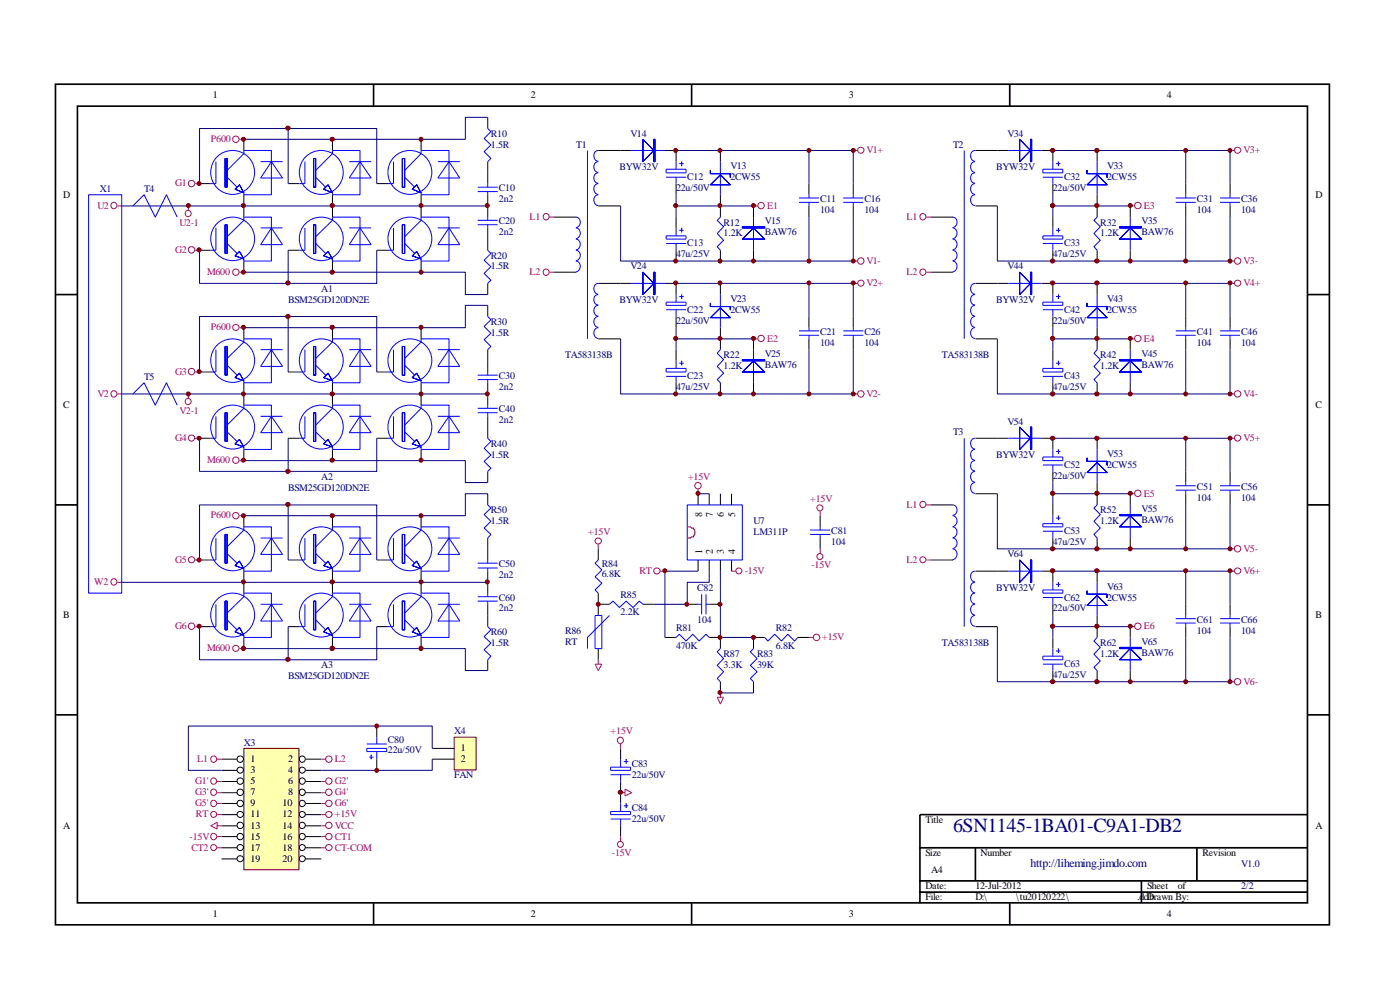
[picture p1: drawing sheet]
<svg xmlns="http://www.w3.org/2000/svg" width="297mm" height="210mm" viewBox="0 0 297 210" stroke-linecap="round" stroke-linejoin="round" font-family="sans-serif">
<g fill="none" stroke="#000" stroke-width=".35">
<path d="M11.8 17.9h270.2v178.3h-270.2zM79.2 17.9v4.6M146.7 17.9v4.6M214.2 17.9v4.6M16.4 22.5h261v169h-261zM11.8 62.5h4.6M277.5 62.5h4.6M11.8 107.1h4.6M277.5 107.1h4.6M11.8 151.6h4.6M277.5 151.6h4.6M195.2 179.8h82.3"/>
<path d="M206.9 179.8v7.1M253.9 179.8v7.1M277.5 172.8h-82.3v18.8M79.2 191.6v4.7M146.7 191.6v4.7M195.2 186.9h82.3M195.2 189.2h82.3M214.2 191.6v4.7M242.1 186.9v4.7"/>
</g>
<g fill="none" stroke="#000" stroke-width=".21">
<path d="M42.3 38.9h2.4M51.7 29.5v2.4M61.1 38.9h2.4M70.5 29.5v2.4M79.9 38.9h2.4M89.3 29.5v2.4M126.9 31.9h7.1M141.1 31.9h2.3v2.4M143.4 38.9v2.4M152.8 31.9v2.4M171.6 38.9v2.4M181 38.9v2.4"/>
<path d="M206.9 31.9h7.1M221 31.9h2.4v2.4M223.4 38.9v2.4M232.7 31.9v2.4M251.5 38.9v2.4M260.9 38.9v2.4M42.3 53.1h2.4M51.7 41.3v4.8M51.7 55.4v2.3M61.1 53.1h2.4M70.5 41.3v4.8M70.5 55.4v2.3"/>
<path d="M79.9 53.1h2.4M89.3 41.3v4.8M89.3 55.4v2.3M117.5 46.1h4.8M117.5 57.7h4.8M126.9 43.7h4.8M143.4 46.1v2.2M143.4 53.1v2.3M152.8 41.3v4.8M152.8 53.1v2.3M159.9 43.7v2.4M159.9 53.1v2.3"/>
<path d="M171.6 43.7v2.4M181 43.7v2.4M197.5 46.1h4.7M197.5 57.7h4.7M206.9 43.7h4.7M223.4 46.1v2.2M223.4 53.1v2.3M232.7 41.3v4.8M232.7 53.1v2.3M239.8 43.7v2.4M239.8 53.1v2.3M251.5 43.7v2.4"/>
<path d="M260.9 43.7v2.4M42.3 78.9h2.4M51.7 69.5v2.4M61.1 78.9h2.4M70.5 69.5v2.4M79.9 78.9h2.4M89.3 69.5v2.4M126.9 71.9h4.8M126.9 60.1h7.1M141.1 60.1h2.3v2.4M143.4 67.1v2.4M143.4 74.2v2.3"/>
<path d="M152.8 60.1v2.4M152.8 69.5v4.7M159.9 71.9v2.3M171.6 67.1v2.4M171.6 71.9v2.3M181 67.1v2.4M181 71.9v2.3M206.9 71.9h4.7M206.9 60.1h7.1M221 60.1h2.4v2.4M223.4 67.1v2.4M223.4 74.2v2.3"/>
<path d="M232.7 60.1v2.4M232.7 69.5v4.7M239.8 71.9v2.3M251.5 67.1v2.4M251.5 71.9v2.3M260.9 67.1v2.4M260.9 71.9v2.3M42.3 93h2.4M51.7 81.2v4.7M51.7 95.3v2.4M61.1 93h2.4M70.5 81.2v4.7"/>
<path d="M70.5 95.3v2.4M79.9 93h2.4M89.3 81.2v4.7M89.3 95.3v2.4M143.4 81.2v2.4M152.8 81.2v2.4M159.9 81.2v2.4M206.9 93h7.1M221 93h2.4v2.3M223.4 81.2v2.4M223.4 100v2.4M232.7 81.2v2.4"/>
<path d="M232.7 93v2.3M239.8 81.2v2.4M251.5 100v2.4M260.9 100v2.4M42.3 118.8h2.4M51.7 109.4v2.4M61.1 118.8h2.4M70.5 109.4v2.4M79.9 118.8h2.4M89.3 109.4v2.4M148.1 104.7v2.4M148.1 118.8v2.4"/>
<path d="M150.5 104.7v2.4M150.5 118.8v2.4M152.8 104.7v2.4M152.8 118.8v2.4M155.2 104.7v2.4M155.2 118.8v2.4M197.5 118.8h4.7M197.5 107.1h4.7M206.9 104.7h4.7M223.4 107.1v2.3M223.4 114.1v2.3M232.7 102.4v4.7"/>
<path d="M232.7 114.1v2.3M239.8 104.7v2.4M239.8 114.1v2.3M251.5 104.7v2.4M260.9 104.7v2.4M42.3 132.9h2.4M51.7 121.2v4.6M51.7 135.2v2.4M61.1 132.9h2.4M70.5 121.2v4.6M70.5 135.2v2.4M79.9 132.9h2.4"/>
<path d="M89.3 121.2v4.6M89.3 135.2v2.4M206.9 132.9h4.7M206.9 121.2h7.1M221 121.2h2.4v2.3M223.4 128.2v2.4M223.4 135.2v2.4M232.7 121.2v2.3M232.7 130.6v4.6M239.8 132.9v2.3M251.5 128.2v2.4M251.5 132.9v2.3"/>
<path d="M260.9 128.2v2.4M260.9 132.9v2.3M223.4 142.2v2.4M232.7 142.2v2.4M239.8 142.2v2.4"/>
</g>
<g fill="none" stroke="#00f" stroke-width=".21">
<path d="M45.8 34.3v4.6h-1.1M48.2 36.2l3.5-3.6v-.7h5.9v9.4h-5.9v-.4M48.2 37.6l2.1 2.1M55.3 34.3h4.6M57.6 34.3l2.3 3.5h-4.6zM64.7 34.3v4.6h-1.2M67 36.2l3.5-3.6v-.7h5.9v9.4h-5.9v-.4M67 37.6l2.1 2.1M74.1 34.3h4.6M76.4 34.3l2.3 3.5h-4.6zM83.5 34.3v4.6h-1.2M85.9 36.2l3.4-3.6v-.7h5.9v9.4h-5.9v-.4"/>
<path d="M85.9 37.6l2.1 2.1M92.9 34.3h4.6M95.2 34.3l2.3 3.5h-4.6zM124.6 31.9v40M126.9 38.9a1.17 1.17 0 0 0-.9 1.2 1.17 1.17 0 0 0 .9 1.1M126.9 36.7a1.12 1.12 0 0 0-.9 1.1 1.12 1.12 0 0 0 .9 1.1M126.9 34.3a1.17 1.17 0 0 0-.9 1.1 1.17 1.17 0 0 0 .9 1.2M126.9 31.9a1.17 1.17 0 0 0-.9 1.2 1.17 1.17 0 0 0 .9 1.1M134 31.9h7.1M141.3 37.6h4.2M141.3 35.9h4.2v.8h-4.2zM143.4 34.3v1.6"/>
<path d="M143.4 37.6v1.3M144.1 34.7h.9M144.6 34.3v.9M152.8 34.3v7M204.6 31.9v40M206.8 38.9a1.17 1.17 0 0 0-.9 1.2 1.17 1.17 0 0 0 .9 1.1M206.8 36.7a1.12 1.12 0 0 0-.9 1.1 1.12 1.12 0 0 0 .9 1.1M206.8 34.3a1.17 1.17 0 0 0-.9 1.1 1.17 1.17 0 0 0 .9 1.2M206.8 31.9a1.17 1.17 0 0 0-.9 1.2 1.17 1.17 0 0 0 .9 1.1M214 31.9h7M221.2 35.9h4.3v.8h-4.3zM221.2 37.6h4.3"/>
<path d="M223.4 34.3v1.6M223.4 37.6v1.3M224 34.7h1M224.5 34.3v.9M232.7 34.3v7M45.8 48.3v4.8h-1.1M48.2 50.2l3.5-3.5v-.6h5.9v9.3h-5.9v-.5M48.2 51.6l2.1 2.2M55.3 48.3h4.6M57.6 48.3l2.3 3.6h-4.6zM64.7 48.3v4.8h-1.2M67 50.2l3.5-3.5v-.6h5.9v9.3h-5.9v-.5"/>
<path d="M67 51.6l2.1 2.2M74.1 48.3h4.6M76.4 48.3l2.3 3.6h-4.6zM83.5 48.3v4.8h-1.2M85.9 50.2l3.4-3.5v-.6h5.9v9.3h-5.9v-.5M85.9 51.6l2.1 2.2M92.9 48.3h4.6M95.2 48.3l2.3 3.6h-4.6zM122.2 46.1a1.11 1.11 0 0 1 .9 1.1 1.11 1.11 0 0 1-.9 1.1M122.2 48.3a1.17 1.17 0 0 1 .9 1.2 1.17 1.17 0 0 1-.9 1.1M122.2 50.7a1.17 1.17 0 0 1 .9 1.2 1.17 1.17 0 0 1-.9 1.1M122.2 53.1a1.11 1.11 0 0 1 .9 1.1 1.11 1.11 0 0 1-.9 1.1"/>
<path d="M122.2 55.4a1.17 1.17 0 0 1 .9 1.1 1.17 1.17 0 0 1-.9 1.2M126.9 41.3a1.17 1.17 0 0 0-.9 1.2 1.17 1.17 0 0 0 .9 1.1M141.3 51.6h4.2M141.3 50h4.2v.7h-4.2zM143.4 48.3v1.7M143.4 51.6v1.5M144.1 48.9h.9M144.6 48.3v1M152.8 46.1l-.7 .6 1.4 1.4-1.4 1.4 1.4 1.5-1.4 1.3 .7 .8M159.9 46.1v7M169.5 42h4.2M169.5 42.9h4.2"/>
<path d="M171.6 41.3v.7M171.6 42.9v.8M178.9 42h4.2M178.9 42.9h4.2M181 41.3v.7M181 42.9v.8M202.1 46.1a1.11 1.11 0 0 1 .9 1.1 1.11 1.11 0 0 1-.9 1.1M202.1 48.3a1.17 1.17 0 0 1 .9 1.2 1.17 1.17 0 0 1-.9 1.1M202.1 50.7a1.17 1.17 0 0 1 .9 1.2 1.17 1.17 0 0 1-.9 1.1M202.1 53.1a1.11 1.11 0 0 1 .9 1.1 1.11 1.11 0 0 1-.9 1.1M202.1 55.4a1.17 1.17 0 0 1 .9 1.1 1.17 1.17 0 0 1-.9 1.2M206.8 41.3a1.17 1.17 0 0 0-.9 1.2 1.17 1.17 0 0 0 .9 1.1"/>
<path d="M221.2 50h4.3v.7h-4.3zM221.2 51.6h4.3M223.4 48.3v1.7M223.4 51.6v1.5M224 48.9h1M224.5 48.3v1M232.7 46.1l-.6 .6 1.3 1.4-1.3 1.4 1.3 1.5-1.3 1.3 .6 .8M239.8 46.1v7M249.4 42h4.3M249.4 42.9h4.3M251.5 41.3v.7M251.5 42.9v.8"/>
<path d="M258.8 42h4.3M258.8 42.9h4.3M260.9 41.3v.7M260.9 42.9v.8M45.8 74.2v4.7h-1.1M48.2 76l3.5-3.4v-.7h5.9v9.3h-5.9v-.4M48.2 77.5l2.1 2.1M55.3 74.2h4.6M57.6 74.2l2.3 3.5h-4.6zM64.7 74.2v4.7h-1.2M67 76l3.5-3.4v-.7h5.9v9.3h-5.9v-.4M67 77.5l2.1 2.1"/>
<path d="M74.1 74.2h4.6M76.4 74.2l2.3 3.5h-4.6zM83.5 74.2v4.7h-1.2M85.9 76l3.4-3.4v-.7h5.9v9.3h-5.9v-.4M85.9 77.5l2.1 2.1M92.9 74.2h4.6M95.2 74.2l2.3 3.5h-4.6zM126.9 69.5a1.17 1.17 0 0 0-.9 1.2 1.17 1.17 0 0 0 .9 1.1M126.9 67.1a1.17 1.17 0 0 0-.9 1.2 1.17 1.17 0 0 0 .9 1.1M126.9 64.8a1.17 1.17 0 0 0-.9 1.1 1.17 1.17 0 0 0 .9 1.2M126.9 62.5a1.12 1.12 0 0 0-.9 1.1 1.12 1.12 0 0 0 .9 1.1M126.9 60.1a1.17 1.17 0 0 0-.9 1.2 1.17 1.17 0 0 0 .9 1.1"/>
<path d="M134 60.1h7.1M141.3 78.1h4.2v.8h-4.2zM141.3 65.7h4.2M141.3 64.1h4.2v.7h-4.2zM141.3 79.8h4.2M143.4 62.5v1.6M143.4 65.7v1.4M143.4 76.5v1.6M143.4 79.8v1.4M144.1 62.9h.9M144.1 77h.9M144.6 62.5v.9"/>
<path d="M144.6 76.5v1M152.8 74.2l-.7 .7 1.4 1.4-1.4 1.4 1.4 1.5-1.4 1.3 .7 .7M152.8 62.5v7M159.9 74.2v7M169.5 70.2h4.2M169.5 71.1h4.2M171.6 69.5v.7M171.6 71.1v.8M178.9 70.2h4.2M178.9 71.1h4.2M181 69.5v.7M181 71.1v.8"/>
<path d="M206.8 69.5a1.17 1.17 0 0 0-.9 1.2 1.17 1.17 0 0 0 .9 1.1M206.8 67.1a1.17 1.17 0 0 0-.9 1.2 1.17 1.17 0 0 0 .9 1.1M206.8 64.8a1.17 1.17 0 0 0-.9 1.1 1.17 1.17 0 0 0 .9 1.2M206.8 62.5a1.12 1.12 0 0 0-.9 1.1 1.12 1.12 0 0 0 .9 1.1M206.8 60.1a1.17 1.17 0 0 0-.9 1.2 1.17 1.17 0 0 0 .9 1.1M214 60.1h7M221.2 78.1h4.3v.8h-4.3zM221.2 64.1h4.3v.7h-4.3zM221.2 65.7h4.3M221.2 79.8h4.3M223.4 62.5v1.6M223.4 65.7v1.4"/>
<path d="M223.4 76.5v1.6M223.4 79.8v1.4M224 62.9h1M224 77h1M224.5 62.5v.9M224.5 76.5v1M232.7 74.2l-.6 .7 1.3 1.4-1.3 1.4 1.3 1.5-1.3 1.3 .6 .7M232.7 62.5v7M239.8 74.2v7M249.4 70.2h4.3M249.4 71.1h4.3M251.5 69.5v.7"/>
<path d="M251.5 71.1v.8M258.8 70.2h4.3M258.8 71.1h4.3M260.9 69.5v.7M260.9 71.1v.8M45.8 88.3v4.7h-1.1M48.2 90.2l3.5-3.6v-.7h5.9v9.4h-5.9v-.5M48.2 91.6l2.1 2M55.3 88.3h4.6M57.6 88.3l2.3 3.5h-4.6zM64.7 88.3v4.7h-1.2M67 90.2l3.5-3.6v-.7h5.9v9.4h-5.9v-.5"/>
<path d="M67 91.6l2.1 2M74.1 88.3h4.6M76.4 88.3l2.3 3.5h-4.6zM83.5 88.3v4.7h-1.2M85.9 90.2l3.4-3.6v-.7h5.9v9.4h-5.9v-.5M85.9 91.6l2.1 2M92.9 88.3h4.6M95.2 88.3l2.3 3.5h-4.6zM204.6 93v39.9M206.8 100a1.17 1.17 0 0 0-.9 1.1 1.17 1.17 0 0 0 .9 1.2M206.8 97.7a1.12 1.12 0 0 0-.9 1.1 1.12 1.12 0 0 0 .9 1.1M206.8 95.3a1.17 1.17 0 0 0-.9 1.2 1.17 1.17 0 0 0 .9 1.1"/>
<path d="M206.8 93a1.17 1.17 0 0 0-.9 1.1 1.17 1.17 0 0 0 .9 1.1M214 93h7M221.2 96.9h4.3v.8h-4.3zM221.2 98.6h4.3M223.4 95.3v1.6M223.4 98.6v1.4M224 95.8h1M224.5 95.3v1M232.7 95.3v7.1M45.8 114.1v4.7h-1.1M48.2 116l3.5-3.6v-.6h5.9v9.4h-5.9v-.6M48.2 117.4l2.1 2.1"/>
<path d="M55.3 114.1h4.6M57.6 114.1l2.3 3.5h-4.6zM64.7 114.1v4.7h-1.2M67 116l3.5-3.6v-.6h5.9v9.4h-5.9v-.6M67 117.4l2.1 2.1M74.1 114.1h4.6M76.4 114.1l2.3 3.5h-4.6zM83.5 114.1v4.7h-1.2M85.9 116l3.4-3.6v-.6h5.9v9.4h-5.9v-.6M85.9 117.4l2.1 2.1M92.9 114.1h4.6M95.2 114.1l2.3 3.5h-4.6z"/>
<path d="M145.8 107.1h11.7v11.7h-11.7zM202.1 107.1a1.11 1.11 0 0 1 .9 1.1 1.11 1.11 0 0 1-.9 1.1M202.1 109.4a1.17 1.17 0 0 1 .9 1.1 1.17 1.17 0 0 1-.9 1.2M202.1 111.8a1.17 1.17 0 0 1 .9 1.1 1.17 1.17 0 0 1-.9 1.1M202.1 114.1a1.11 1.11 0 0 1 .9 1.1 1.11 1.11 0 0 1-.9 1.1M202.1 116.4a1.17 1.17 0 0 1 .9 1.2 1.17 1.17 0 0 1-.9 1.1M206.8 102.4a1.17 1.17 0 0 0-.9 1.1 1.17 1.17 0 0 0 .9 1.1M221.2 111.1h4.3v.7h-4.3zM221.2 112.7h4.3M223.4 109.4v1.7M223.4 112.7v1.4M224 109.9h1"/>
<path d="M224.5 109.4v.9M232.7 107.1l-.6 .7 1.3 1.3-1.3 1.5 1.3 1.4-1.3 1.4 .6 .7M239.8 107.1v7M249.4 103h4.3M249.4 104h4.3M251.5 102.4v.6M251.5 104v.7M258.8 103h4.3M258.8 104h4.3M260.9 102.4v.6M260.9 104v.7M45.8 128.2v4.7h-1.1"/>
<path d="M48.2 130l3.5-3.4v-.8h5.9v9.4h-5.9v-.4M48.2 131.5l2.1 2.1M55.3 128.2h4.6M57.6 128.2l2.3 3.5h-4.6zM64.7 128.2v4.7h-1.2M67 130l3.5-3.4v-.8h5.9v9.4h-5.9v-.4M67 131.5l2.1 2.1M74.1 128.2h4.6M76.4 128.2l2.3 3.5h-4.6zM83.5 128.2v4.7h-1.2M85.9 130l3.4-3.4v-.8h5.9v9.4h-5.9v-.4M85.9 131.5l2.1 2.1"/>
<path d="M92.9 128.2h4.6M95.2 128.2l2.3 3.5h-4.6zM206.8 130.6a1.17 1.17 0 0 0-.9 1.1 1.17 1.17 0 0 0 .9 1.1M206.8 128.2a1.17 1.17 0 0 0-.9 1.1 1.17 1.17 0 0 0 .9 1.2M206.8 125.8a1.17 1.17 0 0 0-.9 1.2 1.17 1.17 0 0 0 .9 1.1M206.8 123.5a1.12 1.12 0 0 0-.9 1.1 1.12 1.12 0 0 0 .9 1.1M206.8 121.2a1.17 1.17 0 0 0-.9 1.1 1.17 1.17 0 0 0 .9 1.1M214 121.2h7M221.2 125.1h4.3v.7h-4.3zM221.2 139.2h4.3v.8h-4.3zM221.2 126.7h4.3M223.4 123.5v1.6"/>
<path d="M223.4 126.7v1.5M223.4 137.6v1.6M224 124h1M224 138.1h1M224.5 123.5v1M224.5 137.6v.9M232.7 135.2l-.6 .8 1.3 1.3-1.3 1.5 1.3 1.4-1.3 1.4 .6 .6M232.7 123.5v7.1M239.8 135.2v7M249.4 131.2h4.3M249.4 132.2h4.3M251.5 130.6v.6"/>
<path d="M251.5 132.2v.7M258.8 131.2h4.3M258.8 132.2h4.3M260.9 130.6v.6M260.9 132.2v.7M221.2 140.9h4.3M223.4 140.9v1.3"/>
<circle cx="49.4" cy="36.6" r="4.7"/>
<circle cx="68.1" cy="36.6" r="4.7"/>
<circle cx="86.9" cy="36.6" r="4.7"/>
<circle cx="49.4" cy="50.7" r="4.6"/>
<circle cx="68.2" cy="50.7" r="4.6"/>
<circle cx="87" cy="50.7" r="4.6"/>
<circle cx="49.4" cy="76.5" r="4.6"/>
<circle cx="68.2" cy="76.5" r="4.6"/>
<circle cx="87" cy="76.5" r="4.6"/>
<circle cx="49.4" cy="90.6" r="4.7"/>
<circle cx="68.1" cy="90.6" r="4.7"/>
<circle cx="86.9" cy="90.6" r="4.7"/>
<circle cx="49.4" cy="116.4" r="4.7"/>
<circle cx="68.1" cy="116.4" r="4.7"/>
<circle cx="86.9" cy="116.4" r="4.7"/>
<circle cx="49.4" cy="130.5" r="4.7"/>
<circle cx="68.1" cy="130.5" r="4.7"/>
<circle cx="86.9" cy="130.5" r="4.7"/>
</g>
<path d="M47.8 33.6v6.1h.4v-6.1zM47.8 33.6v6.1h.4v-6.1z" fill="#00f" stroke="#00f" stroke-width=".21"/>
<g fill="#00f" stroke="#00f" stroke-width=".21">
<path d="M50.8 39.2l-.9 .9 1.8 .8zM50.8 39.2l-.9 .9 1.8 .8z" fill-rule="evenodd"/>
<path d="M66.5 33.6v6.1h.5v-6.1zM66.5 33.6v6.1h.5v-6.1z" fill-rule="evenodd"/>
<path d="M69.6 39.2l-.9 .9 1.8 .8zM69.6 39.2l-.9 .9 1.8 .8z" fill-rule="evenodd"/>
<path d="M85.3 33.6v6.1h.6v-6.1zM85.3 33.6v6.1h.6v-6.1z" fill-rule="evenodd"/>
<path d="M88.4 39.2l-.9 .9 1.8 .8zM88.4 39.2l-.9 .9 1.8 .8z" fill-rule="evenodd"/>
<path d="M47.8 47.7v6.1h.4v-6.1zM47.8 47.7v6.1h.4v-6.1z" fill-rule="evenodd"/>
<path d="M50.8 53.3l-.9 1 1.8 .6zM50.8 53.3l-.9 1 1.8 .6z" fill-rule="evenodd"/>
<path d="M66.5 47.7v6.1h.5v-6.1zM66.5 47.7v6.1h.5v-6.1z" fill-rule="evenodd"/>
<path d="M69.6 53.3l-.9 1 1.8 .6zM69.6 53.3l-.9 1 1.8 .6z" fill-rule="evenodd"/>
<path d="M85.3 47.7v6.1h.6v-6.1zM85.3 47.7v6.1h.6v-6.1z" fill-rule="evenodd"/>
<path d="M88.4 53.3l-.9 1 1.8 .6zM88.4 53.3l-.9 1 1.8 .6z" fill-rule="evenodd"/>
<path d="M47.8 73.5v6.1h.4v-6.1zM47.8 73.5v6.1h.4v-6.1z" fill-rule="evenodd"/>
<path d="M50.8 79.2l-.9 .9 1.8 .7zM50.8 79.2l-.9 .9 1.8 .7z" fill-rule="evenodd"/>
<path d="M66.5 73.5v6.1h.5v-6.1zM66.5 73.5v6.1h.5v-6.1z" fill-rule="evenodd"/>
<path d="M69.6 79.2l-.9 .9 1.8 .7zM69.6 79.2l-.9 .9 1.8 .7z" fill-rule="evenodd"/>
<path d="M85.3 73.5v6.1h.6v-6.1zM85.3 73.5v6.1h.6v-6.1z" fill-rule="evenodd"/>
<path d="M88.4 79.2l-.9 .9 1.8 .7zM88.4 79.2l-.9 .9 1.8 .7z" fill-rule="evenodd"/>
<path d="M47.8 87.5v6.1h.4v-6.1zM47.8 87.5v6.1h.4v-6.1z" fill-rule="evenodd"/>
<path d="M50.8 93.2l-.9 .9 1.8 .7zM50.8 93.2l-.9 .9 1.8 .7z" fill-rule="evenodd"/>
<path d="M66.5 87.5v6.1h.5v-6.1zM66.5 87.5v6.1h.5v-6.1z" fill-rule="evenodd"/>
<path d="M69.6 93.2l-.9 .9 1.8 .7zM69.6 93.2l-.9 .9 1.8 .7z" fill-rule="evenodd"/>
<path d="M85.3 87.5v6.1h.6v-6.1zM85.3 87.5v6.1h.6v-6.1z" fill-rule="evenodd"/>
<path d="M88.4 93.2l-.9 .9 1.8 .7zM88.4 93.2l-.9 .9 1.8 .7z" fill-rule="evenodd"/>
<path d="M47.8 113.4v6.1h.4v-6.1zM47.8 113.4v6.1h.4v-6.1z" fill-rule="evenodd"/>
<path d="M50.8 119l-.9 1 1.8 .6zM50.8 119l-.9 1 1.8 .6z" fill-rule="evenodd"/>
<path d="M66.5 113.4v6.1h.5v-6.1zM66.5 113.4v6.1h.5v-6.1z" fill-rule="evenodd"/>
<path d="M69.6 119l-.9 1 1.8 .6zM69.6 119l-.9 1 1.8 .6z" fill-rule="evenodd"/>
<path d="M85.3 113.4v6.1h.6v-6.1zM85.3 113.4v6.1h.6v-6.1z" fill-rule="evenodd"/>
<path d="M88.4 119l-.9 1 1.8 .6zM88.4 119l-.9 1 1.8 .6z" fill-rule="evenodd"/>
<path d="M47.8 127.5v6.1h.4v-6.1zM47.8 127.5v6.1h.4v-6.1z" fill-rule="evenodd"/>
<path d="M50.8 133.1l-.9 .9 1.8 .8zM50.8 133.1l-.9 .9 1.8 .8z" fill-rule="evenodd"/>
<path d="M66.5 127.5v6.1h.5v-6.1zM66.5 127.5v6.1h.5v-6.1z" fill-rule="evenodd"/>
<path d="M69.6 133.1l-.9 .9 1.8 .8zM69.6 133.1l-.9 .9 1.8 .8z" fill-rule="evenodd"/>
<path d="M85.3 127.5v6.1h.6v-6.1zM85.3 127.5v6.1h.6v-6.1z" fill-rule="evenodd"/>
<path d="M88.4 133.1l-.9 .9 1.8 .8zM88.4 133.1l-.9 .9 1.8 .8z" fill-rule="evenodd"/>
<path d="M218.6 29.5v4.8h.3v-4.8zM218.6 29.5v4.8h.3v-4.8z" fill-rule="evenodd"/>
<path d="M216.3 29.5l2.3 2.4-2.3 2.4zM216.3 29.5l2.3 2.4-2.3 2.4z" fill-rule="evenodd"/>
<path d="M230.6 36.2v.6h4.3v.8v-.8h-4.3zM230.6 36.2v.6h4.3v.8v-.8h-4.3z" fill-rule="evenodd"/>
<path d="M230.6 39.2l2.1-2.1 2.2 2.1zM230.6 39.2l2.1-2.1 2.2 2.1z" fill-rule="evenodd"/>
<path d="M237.5 48.1v.2h4.6v-.2zM237.5 48.1v.2h4.6v-.2z" fill-rule="evenodd"/>
<path d="M239.8 48.3l2.3 2.4h-4.6zM239.8 48.3l2.3 2.4h-4.6z" fill-rule="evenodd"/>
<path d="M218.6 57.7v4.8h.3v-4.8zM218.6 57.7v4.8h.3v-4.8z" fill-rule="evenodd"/>
<path d="M216.3 57.7l2.3 2.4-2.3 2.4zM216.3 57.7l2.3 2.4-2.3 2.4z" fill-rule="evenodd"/>
<path d="M230.6 64.3v.7h4.3v.7v-.7h-4.3zM230.6 64.3v.7h4.3v.7v-.7h-4.3z" fill-rule="evenodd"/>
<path d="M232.7 65.3l2.2 2.1h-4.3zM232.7 65.3l2.2 2.1h-4.3z" fill-rule="evenodd"/>
<path d="M237.5 76.3v.2h4.6v-.2zM237.5 76.3v.2h4.6v-.2z" fill-rule="evenodd"/>
<path d="M239.8 76.5l2.3 2.4h-4.6zM239.8 76.5l2.3 2.4h-4.6z" fill-rule="evenodd"/>
<path d="M218.6 90.6v4.7h.3v-4.7zM218.6 90.6v4.7h.3v-4.7z" fill-rule="evenodd"/>
<path d="M216.3 90.6l2.3 2.4-2.3 2.3zM216.3 90.6l2.3 2.4-2.3 2.3z" fill-rule="evenodd"/>
<path d="M230.6 97.2v.7h4.3v.7v-.7h-4.3zM230.6 97.2v.7h4.3v.7v-.7h-4.3z" fill-rule="evenodd"/>
<path d="M230.6 100.2l2.1-2.1 2.2 2.1zM230.6 100.2l2.1-2.1 2.2 2.1z" fill-rule="evenodd"/>
<path d="M237.5 109.1v.3h4.6v-.3zM237.5 109.1v.3h4.6v-.3z" fill-rule="evenodd"/>
<path d="M239.8 109.4l2.3 2.4h-4.6zM239.8 109.4l2.3 2.4h-4.6z" fill-rule="evenodd"/>
<path d="M218.6 118.8v4.7h.3v-4.7zM218.6 118.8v4.7h.3v-4.7z" fill-rule="evenodd"/>
<path d="M216.3 118.8l2.3 2.4-2.3 2.3zM216.3 118.8l2.3 2.4-2.3 2.3z" fill-rule="evenodd"/>
<path d="M230.6 125.4v.7h4.3v.6v-.6h-4.3zM230.6 125.4v.7h4.3v.6v-.6h-4.3z" fill-rule="evenodd"/>
<path d="M232.7 126.3l2.2 2.1h-4.3zM232.7 126.3l2.2 2.1h-4.3z" fill-rule="evenodd"/>
<path d="M237.5 137.3v.3h4.6v-.3zM237.5 137.3v.3h4.6v-.3z" fill-rule="evenodd"/>
<path d="M239.8 137.6l2.3 2.4h-4.6zM239.8 137.6l2.3 2.4h-4.6z" fill-rule="evenodd"/>
<path d="M138.7 29.5v4.8h.2v-4.8zM138.7 29.5v4.8h.2v-4.8z" fill-rule="evenodd"/>
<path d="M136.4 29.5l2.3 2.4-2.3 2.4zM136.4 29.5l2.3 2.4-2.3 2.4z" fill-rule="evenodd"/>
<path d="M150.7 36.2v.6h4.2v.8v-.8h-4.2zM150.7 36.2v.6h4.2v.8v-.8h-4.2z" fill-rule="evenodd"/>
<path d="M150.7 39.2l2.1-2.1 2.1 2.1zM150.7 39.2l2.1-2.1 2.1 2.1z" fill-rule="evenodd"/>
<path d="M157.5 48.1v.2h4.7v-.2zM157.5 48.1v.2h4.7v-.2z" fill-rule="evenodd"/>
<path d="M157.5 50.7l2.4-2.4 2.3 2.4zM157.5 50.7l2.4-2.4 2.3 2.4z" fill-rule="evenodd"/>
<path d="M138.7 57.7v4.8h.2v-4.8zM138.7 57.7v4.8h.2v-4.8z" fill-rule="evenodd"/>
<path d="M136.4 57.7l2.3 2.4-2.3 2.4zM136.4 57.7l2.3 2.4-2.3 2.4z" fill-rule="evenodd"/>
<path d="M150.7 64.3v.7h4.2v.7v-.7h-4.2zM150.7 64.3v.7h4.2v.7v-.7h-4.2z" fill-rule="evenodd"/>
<path d="M150.7 67.4l2.1-2.1 2.1 2.1zM150.7 67.4l2.1-2.1 2.1 2.1z" fill-rule="evenodd"/>
<path d="M157.5 76.3v.2h4.7v-.2zM157.5 76.3v.2h4.7v-.2z" fill-rule="evenodd"/>
<path d="M157.5 78.9l2.4-2.4 2.3 2.4zM157.5 78.9l2.4-2.4 2.3 2.4z" fill-rule="evenodd"/>
</g>
<g fill="none" stroke="#a1006a" stroke-width=".21">
<path d="M181 31.9h.9M260.9 31.9h1M116.6 46.1h.9M116.6 57.7h.9M159.9 43.7h.9M181 55.4h.9M196.5 46.1h1M196.5 57.7h1M239.8 43.7h.9M260.9 55.4h1M159.9 71.9h.9M181 60.1h.9"/>
<path d="M239.8 71.9h.9M260.9 60.1h1M181 83.6h.9M260.9 83.6h1M260.9 93h1M196.5 107.1h1M196.5 118.8h1M239.8 104.7h.9M260.9 116.4h1M239.8 132.9h.9M260.9 121.2h1M260.9 144.6h1"/>
<circle cx="182.6" cy="31.9" r=".66"/>
<circle cx="262.6" cy="31.9" r=".66"/>
<circle cx="115.8" cy="46" r=".66"/>
<circle cx="115.8" cy="57.7" r=".66"/>
<circle cx="161.5" cy="43.6" r=".68"/>
<circle cx="182.6" cy="55.4" r=".68"/>
<circle cx="195.8" cy="46" r=".66"/>
<circle cx="195.8" cy="57.7" r=".66"/>
<circle cx="241.4" cy="43.6" r=".68"/>
<circle cx="262.5" cy="55.4" r=".68"/>
<circle cx="161.5" cy="71.8" r=".68"/>
<circle cx="182.6" cy="60.1" r=".66"/>
<circle cx="241.4" cy="71.8" r=".68"/>
<circle cx="262.6" cy="60.1" r=".66"/>
<circle cx="182.6" cy="83.6" r=".68"/>
<circle cx="262.5" cy="83.6" r=".68"/>
<circle cx="262.6" cy="92.9" r=".66"/>
<circle cx="195.8" cy="107" r=".66"/>
<circle cx="195.8" cy="118.7" r=".64"/>
<circle cx="241.4" cy="104.6" r=".68"/>
<circle cx="262.5" cy="116.4" r=".68"/>
<circle cx="241.4" cy="132.8" r=".68"/>
<circle cx="262.6" cy="121.1" r=".66"/>
<circle cx="262.5" cy="144.6" r=".68"/>
</g>
<g fill="none" stroke="#000080" stroke-width=".21">
<path d="M143.4 31.9h37.6v7M171.6 31.9v7M223.4 31.9h37.5v7M251.5 31.9v7M131.7 43.7v11.7h49.3v-9.3M143.4 43.7h16.5M143.4 41.3v4.8M171.6 46.1v9.3M211.6 43.7v11.7h49.3v-9.3M223.4 41.3v4.8M223.4 43.7h16.4M251.5 46.1v9.3"/>
<path d="M131.7 71.9v11.7h49.3v-9.4M143.4 60.1h37.6v7M143.4 71.9h16.5M143.4 69.5v4.7M171.6 60.1v7M171.6 74.2v9.4M211.6 71.9v11.7h49.3v-9.4M223.4 60.1h37.5v7M223.4 69.5v4.7M223.4 71.9h16.4M251.5 60.1v7M251.5 74.2v9.4"/>
<path d="M223.4 93h37.5v7M251.5 93v7M211.6 104.7v11.7h49.3v-9.3M223.4 102.4v4.7M223.4 104.7h16.4M251.5 107.1v9.3M211.6 132.9v11.7h49.3v-9.4M223.4 121.2h37.5v7M223.4 130.6v4.6M223.4 132.9h16.4M251.5 121.2v7M251.5 135.2v9.4"/>
</g>
<g fill="#800000" stroke="#800000" stroke-width=".21">
<circle cx="223.3" cy="31.9" r=".45"/>
<circle cx="223.3" cy="55.4" r=".45"/>
<circle cx="232.7" cy="43.6" r=".45"/>
<circle cx="232.7" cy="31.9" r=".45"/>
<circle cx="232.7" cy="55.4" r=".45"/>
<circle cx="239.8" cy="55.4" r=".42"/>
<circle cx="223.3" cy="43.6" r=".45"/>
<circle cx="251.5" cy="31.9" r=".42"/>
<circle cx="251.5" cy="55.4" r=".42"/>
<circle cx="223.3" cy="60" r=".45"/>
<circle cx="223.3" cy="83.6" r=".45"/>
<circle cx="232.7" cy="71.8" r=".45"/>
<circle cx="232.7" cy="60" r=".45"/>
<circle cx="232.7" cy="83.6" r=".45"/>
<circle cx="239.8" cy="83.6" r=".42"/>
<circle cx="223.3" cy="71.8" r=".45"/>
<circle cx="251.5" cy="60" r=".42"/>
<circle cx="251.5" cy="83.6" r=".42"/>
<circle cx="223.3" cy="93" r=".45"/>
<circle cx="223.3" cy="116.4" r=".45"/>
<circle cx="232.7" cy="104.6" r=".45"/>
<circle cx="232.7" cy="93" r=".45"/>
<circle cx="232.7" cy="116.4" r=".45"/>
<circle cx="239.8" cy="116.4" r=".42"/>
<circle cx="223.3" cy="104.6" r=".45"/>
<circle cx="251.5" cy="93" r=".42"/>
<circle cx="251.5" cy="116.4" r=".42"/>
<circle cx="223.3" cy="121.1" r=".45"/>
<circle cx="223.3" cy="144.6" r=".45"/>
<circle cx="232.7" cy="132.8" r=".45"/>
<circle cx="232.7" cy="121.1" r=".45"/>
<circle cx="232.7" cy="144.6" r=".45"/>
<circle cx="239.8" cy="144.6" r=".42"/>
<circle cx="223.3" cy="132.8" r=".45"/>
<circle cx="251.5" cy="121.1" r=".42"/>
<circle cx="251.5" cy="144.6" r=".42"/>
<circle cx="260.9" cy="31.9" r=".42"/>
<circle cx="260.9" cy="55.4" r=".42"/>
<circle cx="239.8" cy="43.6" r=".42"/>
<circle cx="260.9" cy="60" r=".42"/>
<circle cx="260.9" cy="83.6" r=".42"/>
<circle cx="260.9" cy="93" r=".42"/>
<circle cx="239.8" cy="71.8" r=".42"/>
<circle cx="239.8" cy="104.6" r=".42"/>
<circle cx="260.9" cy="116.4" r=".42"/>
<circle cx="260.9" cy="121.1" r=".42"/>
<circle cx="260.9" cy="144.6" r=".42"/>
<circle cx="239.8" cy="132.8" r=".42"/>
</g>
<path d="M145.8 111.8h.7l.2 .2h.5v.3l.2 .1v1l-.2 .2v.3h-.5l-.2 .2h-.7" fill="none" stroke="#f00" stroke-width=".21"/>
<path d="M51.8 158.8h11.5v25.6h-11.5z" fill="#ffffb0"/>
<path d="M51.7 158.7h11.7v25.8h-11.7z" fill="none" stroke="#800000" stroke-width=".21"/>
<g fill="none" stroke="#000" stroke-width=".21">
<path d="M126.9 116.4v2.4M174 109.4v2.4M174 114.1v2.3M126.9 128.2h2.4M126.9 125.8v4.8M126.9 137.6v2.4M136.4 128.2h2.3M141.1 135.2h2.3M145.8 128.2h2.3M150.5 135.2h2.3v2.4M150.5 128.2h2.3M162.2 135.2h-2.3v2.4"/>
<path d="M169.2 135.2h2.4M152.8 144.6v2.4M159.9 144.6v2.4M47 161h3.3M47 163.4h3.3M47 165.8h3.3M47 168.1h3.3M47 170.4h3.3M47 172.8h3.3M47 175.2h3.3M47 177.5h3.3M47 179.8h3.3"/>
<path d="M64.9 161h3.3M64.9 163.4h3.3M64.9 165.8h3.3M64.9 168.1h3.3M64.9 170.4h3.3M64.9 172.8h3.3M64.9 175.2h3.3M64.9 177.5h3.3M64.9 179.8h3.3M47 182.2h3.3M64.9 182.2h3.3"/>
<circle cx="51" cy="161" r=".68"/>
<circle cx="51" cy="175.1" r=".68"/>
<circle cx="51" cy="165.7" r=".68"/>
<circle cx="51" cy="177.5" r=".68"/>
<circle cx="51" cy="168.1" r=".68"/>
<circle cx="51" cy="170.4" r=".68"/>
<circle cx="51" cy="163.4" r=".66"/>
<circle cx="51" cy="172.8" r=".66"/>
<circle cx="51" cy="179.8" r=".66"/>
<circle cx="64.1" cy="161" r=".66"/>
<circle cx="64.1" cy="165.7" r=".66"/>
<circle cx="64.1" cy="175.1" r=".66"/>
<circle cx="64.1" cy="177.4" r=".66"/>
<circle cx="64.1" cy="168" r=".66"/>
<circle cx="64.1" cy="170.4" r=".66"/>
<circle cx="64.1" cy="163.3" r=".64"/>
<circle cx="64.1" cy="172.7" r=".64"/>
<circle cx="64.1" cy="179.8" r=".64"/>
<circle cx="51" cy="182.2" r=".66"/>
<circle cx="64.1" cy="182.1" r=".64"/>
</g>
<g fill="none" stroke="#a1006a" stroke-width=".21">
<path d="M126.9 115.5v.9M148.1 103.8v.9M174 108.5v.9M174 116.4v1M126.9 140v.9M140.1 121.2h1M155.2 121.2h.9M171.6 135.2h1M126.2 140.9h1.5l-.8 1.3zM152.1 147.9h1.4l-.7 1.5zM152.8 147v.9M44.7 175.2l1.4-.8v1.5z"/>
<path d="M46.1 161h.9M46.1 165.8h.9M46.1 168.1h.9M46.1 170.4h.9M46.1 175.2h.9M46.1 172.8h.9M46.1 177.5h.9M68.2 161h.9M68.2 165.8h.9M68.2 168.1h.9M68.2 170.4h.9M68.2 175.2h.9"/>
<path d="M68.2 172.8h.9"/>
<circle cx="126.9" cy="114.8" r=".66"/>
<circle cx="148.1" cy="103" r=".68"/>
<circle cx="173.9" cy="118.1" r=".64"/>
<circle cx="173.9" cy="107.7" r=".64"/>
<circle cx="139.4" cy="121.1" r=".66"/>
<circle cx="156.8" cy="121.1" r=".64"/>
<circle cx="173.2" cy="135.2" r=".68"/>
<circle cx="45.3" cy="161" r=".66"/>
<circle cx="45.3" cy="165.7" r=".66"/>
<circle cx="45.3" cy="177.4" r=".66"/>
<circle cx="45.3" cy="168" r=".66"/>
<circle cx="45.3" cy="170.4" r=".66"/>
<circle cx="45.3" cy="172.7" r=".64"/>
<circle cx="69.8" cy="161" r=".68"/>
<circle cx="69.8" cy="165.7" r=".68"/>
<circle cx="69.8" cy="175.1" r=".68"/>
<circle cx="69.8" cy="168.1" r=".68"/>
<circle cx="69.8" cy="170.4" r=".68"/>
<circle cx="69.8" cy="172.8" r=".66"/>
</g>
<g fill="none" stroke="#00f" stroke-width=".21">
<path d="M126.9 118.8l-.7 .7 1.5 1.4-1.5 1.4 1.5 1.4-1.5 1.4 .7 .7M171.9 112.4h4.2M171.9 113.4h4.2M174 111.8v.6M174 113.4v.7M126.2 130.6h1.5v7h-1.5zM129.3 128.2l.7-.7 1.4 1.4 1.4-1.4 1.5 1.4 1.3-1.4 .8 .7M129.3 130.6l-4.7 4.6v2.4M143.4 135.2l.7-.7 1.4 1.5 1.5-1.5 1.3 1.5 1.5-1.5 .7 .7M148.1 128.2h.7M148.8 126.1v4.2M149.8 128.2h.7"/>
<path d="M149.8 126.1v4.2M152.8 137.6l-.7 .7 1.4 1.4-1.4 1.4 1.4 1.4-1.4 1.4 .7 .7M159.9 137.6l-.7 .7 1.4 1.4-1.4 1.4 1.4 1.4-1.4 1.4 .7 .7M162.2 135.2l.7 .8 1.4-1.5 1.5 1.5 1.3-1.5 1.5 1.5 .6-.8"/>
</g>
<path d="M148.1 104.7h2.4M148.1 121.2h-7v14M150.5 121.2v2.3h-4.7v4.7h-7.1M152.8 121.2v14h7.1M152.8 147h7.1" fill="none" stroke="#000080" stroke-width=".21"/>
<path d="M96.4 156.5h4.5v6.7h-4.5z" fill="#ffffb0"/>
<path d="M96.4 156.4h4.6v6.9h-4.6z" fill="none" stroke="#800000" stroke-width=".21"/>
<g fill="none" stroke="#000" stroke-width=".21">
<path d="M103.5 24.9v2.4M103.5 34.3v4.6M103.5 41.3v4.8M103.5 48.3v4.8M103.5 60.1v2.4M103.5 64.8v2.3M103.5 74.2v4.7M103.5 81.2v4.7M103.5 88.3v4.7M103.5 100v2.4M103.5 104.7v2.4M103.5 114.1v4.7"/>
<path d="M103.5 121.2v4.6M103.5 128.2v4.7M103.5 140v2.2M79.9 154v2.4M91.7 158.7h4.7M131.7 158.7v2.3M79.9 161v2.4M91.7 161h4.7M131.7 165.8v4.6M131.7 175.2v2.3"/>
</g>
<g fill="none" stroke="#00f" stroke-width=".21">
<path d="M101.3 39.7h4.3M103.5 27.3l.6 .6-1.4 1.5 1.4 1.3-1.4 1.5 1.4 1.4-.6 .7M103.5 38.9v.8M18.8 41.3h7v84.5h-7zM28.2 43.7l2.4-2.4 2.3 4.8 2.4-4.8 2.3 4.8M101.3 40.6h4.3M101.3 46.7h4.3M101.3 47.7h4.3M103.5 53.1l.6 .7-1.4 1.4 1.4 1.4-1.4 1.4 1.4 1.4-.6 .7M103.5 40.6v.7M103.5 46.1v.6M103.5 47.7v.6"/>
<path d="M101.3 79.6h4.3M103.5 67.1l.6 .7-1.4 1.5 1.4 1.4-1.4 1.4 1.4 1.4-.6 .7M103.5 78.9v.7M28.2 83.6l2.4-2.4 2.3 4.7 2.4-4.7 2.3 4.7M101.3 80.5h4.3M101.3 86.6h4.3M101.3 87.5h4.3M103.5 93l.6 .6-1.4 1.5 1.4 1.4-1.4 1.4 1.4 1.4-.6 .7M103.5 80.5v.7M103.5 85.9v.7M103.5 87.5v.8M101.3 119.5h4.3"/>
<path d="M103.5 107.1l.6 .7-1.4 1.3 1.4 1.5-1.4 1.4 1.4 1.4-.6 .7M103.5 118.8v.7M101.3 120.5h4.3M101.3 126.6h4.3M101.3 127.5h4.3M103.5 132.9l.6 .7-1.4 1.4 1.4 1.4-1.4 1.4 1.4 1.4-.6 .8M103.5 120.5v.7M103.5 125.8v.8M103.5 127.5v.7M77.8 158.7h4.2v.7h-4.2zM77.8 157.8h4.2M79.9 156.4v1.4"/>
<path d="M79.9 159.4v1.6M78.3 160.6h.9M78.7 160.1v.9M129.5 162.7h4.3v.7h-4.3zM129.5 172.1h4.3v.7h-4.3zM129.5 164.3h4.3M129.5 173.7h4.3M131.7 161v1.7M131.7 164.3v1.5M131.7 170.4v1.7M131.7 173.7v1.5M132.3 161.5h1"/>
<path d="M132.3 170.9h1M132.8 161v1M132.8 170.4v1"/>
</g>
<g fill="none" stroke="#000080" stroke-width=".21">
<path d="M42.3 38.9v-11.6h37.6v11.6M61.1 27.3v11.6M103.5 24.9h-4.8v4.6h-47M25.8 43.7h77.7M42.3 53.1v7h37.6v-7M51.7 57.7h47v4.8h4.8M61.1 53.1v7M42.3 78.9v-11.8h37.6v11.8M61.1 67.1v11.8M103.5 64.8h-4.8v4.7h-47M25.8 83.6h77.7M42.3 93v7h18.8v-7"/>
<path d="M51.7 97.7h47v4.7h4.8M79.9 93v7h-18.8M42.3 118.8v-11.7h18.8v11.7M61.1 107.1h18.8v11.7M103.5 104.7h-4.8v4.7h-47M25.8 123.5h77.7M42.3 132.9v7.1h37.6v-7.1M51.7 137.6h47v4.6h4.8M61.1 132.9v7.1M91.7 158.7v-4.7h-51.7v9.4h7M91.7 161v2.4h-23.5"/>
</g>
<circle cx="79.9" cy="163.4" r=".42" fill="#800000" stroke="#800000" stroke-width=".21"/>
<g fill="#800000" stroke="#800000" stroke-width=".21">
<circle cx="79.9" cy="154" r=".42"/>
<circle cx="70.5" cy="97.6" r=".45"/>
<circle cx="70.5" cy="69.4" r=".45"/>
<circle cx="51.6" cy="83.6" r=".42"/>
<circle cx="70.5" cy="83.6" r=".45"/>
<circle cx="42.2" cy="93" r=".42"/>
<circle cx="61.1" cy="100" r=".45"/>
<circle cx="42.2" cy="78.8" r=".42"/>
<circle cx="61.1" cy="67.1" r=".45"/>
<circle cx="42.2" cy="38.9" r=".42"/>
<circle cx="51.6" cy="43.6" r=".42"/>
<circle cx="70.5" cy="29.5" r=".45"/>
<circle cx="70.5" cy="43.6" r=".45"/>
<circle cx="42.2" cy="53" r=".42"/>
<circle cx="70.5" cy="57.7" r=".45"/>
<circle cx="61.1" cy="27.2" r=".45"/>
<circle cx="61.1" cy="60" r=".45"/>
<circle cx="42.2" cy="118.8" r=".42"/>
<circle cx="51.6" cy="123.4" r=".42"/>
<circle cx="70.5" cy="109.4" r=".45"/>
<circle cx="70.5" cy="123.4" r=".45"/>
<circle cx="42.2" cy="132.8" r=".42"/>
<circle cx="70.5" cy="137.5" r=".48"/>
<circle cx="61.1" cy="107" r=".45"/>
<circle cx="61.1" cy="139.9" r=".45"/>
<circle cx="143.3" cy="31.9" r=".42"/>
<circle cx="143.3" cy="55.4" r=".42"/>
<circle cx="152.7" cy="43.6" r=".42"/>
<circle cx="152.7" cy="31.9" r=".42"/>
<circle cx="152.7" cy="55.4" r=".42"/>
<circle cx="159.9" cy="55.4" r=".42"/>
<circle cx="159.9" cy="43.6" r=".42"/>
<circle cx="181" cy="31.9" r=".42"/>
<circle cx="181" cy="55.4" r=".42"/>
<circle cx="143.3" cy="43.6" r=".42"/>
<circle cx="171.6" cy="31.9" r=".42"/>
<circle cx="171.6" cy="55.4" r=".42"/>
<circle cx="143.3" cy="60" r=".42"/>
<circle cx="143.3" cy="83.6" r=".42"/>
<circle cx="152.7" cy="71.8" r=".42"/>
<circle cx="152.7" cy="60" r=".42"/>
<circle cx="152.7" cy="83.6" r=".42"/>
<circle cx="159.9" cy="83.6" r=".42"/>
<circle cx="159.9" cy="71.8" r=".42"/>
<circle cx="181" cy="60" r=".42"/>
<circle cx="181" cy="83.6" r=".42"/>
<circle cx="143.3" cy="71.8" r=".42"/>
<circle cx="171.6" cy="60" r=".42"/>
<circle cx="171.6" cy="83.6" r=".42"/>
<circle cx="51.6" cy="29.5" r=".42"/>
<circle cx="51.6" cy="57.7" r=".42"/>
<circle cx="51.6" cy="69.4" r=".42"/>
<circle cx="89.3" cy="29.5" r=".42"/>
<circle cx="89.3" cy="57.7" r=".42"/>
<circle cx="89.3" cy="43.6" r=".42"/>
<circle cx="103.4" cy="43.6" r=".42"/>
<circle cx="51.6" cy="97.6" r=".42"/>
<circle cx="51.6" cy="109.4" r=".42"/>
<circle cx="51.6" cy="137.5" r=".45"/>
<circle cx="103.4" cy="83.6" r=".42"/>
<circle cx="89.3" cy="69.4" r=".42"/>
<circle cx="89.3" cy="97.6" r=".42"/>
<circle cx="89.3" cy="83.6" r=".42"/>
<circle cx="103.4" cy="123.4" r=".42"/>
<circle cx="89.3" cy="109.4" r=".42"/>
<circle cx="89.3" cy="137.5" r=".45"/>
<circle cx="89.3" cy="123.4" r=".42"/>
<circle cx="40" cy="43.6" r=".42"/>
<circle cx="40" cy="83.6" r=".42"/>
<circle cx="148.1" cy="104.6" r=".42"/>
<circle cx="152.7" cy="135.2" r=".42"/>
<circle cx="126.9" cy="128.2" r=".42"/>
<circle cx="145.7" cy="128.2" r=".42"/>
<circle cx="152.7" cy="128.2" r=".42"/>
<circle cx="141.1" cy="121.1" r=".42"/>
<circle cx="159.9" cy="135.2" r=".42"/>
<circle cx="152.7" cy="146.9" r=".42"/>
<circle cx="131.6" cy="168.1" r=".45"/>
</g>
<g fill="none" stroke="#a1006a" stroke-width=".21">
<path d="M41.4 38.9h.9M50.8 29.5h.9M24.9 43.7h.9M40 43.7v.9M41.4 53.1h.9M50.8 57.7h.9M41.4 78.9h.9M50.8 69.5h.9M24.9 83.6h.9M40 83.6v.9M41.4 93h.9M50.8 97.7h.9"/>
<path d="M41.4 118.8h.9M50.8 109.4h.9M24.9 123.5h.9M41.4 132.9h.9M50.8 137.6h.9M131.7 157.8v.9M46.1 179.8h.9M68.2 177.5h.9M68.2 179.8h.9M131.7 177.5v1M131.7 168.1h.9M132.6 167.4l1.4 .7-1.4 .7z"/>
<circle cx="40.6" cy="38.9" r=".68"/>
<circle cx="50" cy="29.5" r=".68"/>
<circle cx="24.1" cy="43.6" r=".66"/>
<circle cx="39.9" cy="45.3" r=".66"/>
<circle cx="40.6" cy="53" r=".68"/>
<circle cx="50" cy="57.7" r=".68"/>
<circle cx="40.6" cy="78.8" r=".68"/>
<circle cx="50.1" cy="69.5" r=".66"/>
<circle cx="24.1" cy="83.5" r=".66"/>
<circle cx="39.9" cy="85.2" r=".66"/>
<circle cx="40.7" cy="92.9" r=".66"/>
<circle cx="50" cy="97.6" r=".68"/>
<circle cx="40.7" cy="118.7" r=".66"/>
<circle cx="50" cy="109.4" r=".68"/>
<circle cx="24.1" cy="123.4" r=".66"/>
<circle cx="40.6" cy="132.8" r=".68"/>
<circle cx="50.1" cy="137.5" r=".66"/>
<circle cx="131.6" cy="157" r=".66"/>
<circle cx="45.3" cy="179.8" r=".64"/>
<circle cx="69.8" cy="177.5" r=".68"/>
<circle cx="69.8" cy="179.8" r=".66"/>
<circle cx="131.6" cy="179.1" r=".64"/>
</g>
<text font-size="4.2" fill="#000080" x="202.2" y="176.4">6SN1145-1BA01-C9A1-DB2</text>
<text font-size="2.5" fill="#000080" x="218.6" y="183.9">http://liheming.jimdo.com</text>
<g font-size="2.1">
<text x="45.1" y="20.8">1</text>
<text x="112.6" y="20.8">2</text>
<text x="180.1" y="20.8">3</text>
<text x="247.6" y="20.8">4</text>
<text x="13.4" y="41.9">D</text>
<text x="279.1" y="41.9">D</text>
<text x="13.4" y="86.5">C</text>
<text x="279.1" y="86.5">C</text>
<text x="148.9" y="109.6" transform="rotate(-90 148.9 109.6)">8</text>
<text x="151.2" y="109.6" transform="rotate(-90 151.2 109.6)">7</text>
<text x="153.6" y="109.6" transform="rotate(-90 153.6 109.6)">6</text>
<text x="156" y="109.6" transform="rotate(-90 156 109.6)">5</text>
<text x="148.9" y="117.4" transform="rotate(-90 148.9 117.4)">1</text>
<text x="151.2" y="117.4" transform="rotate(-90 151.2 117.4)">2</text>
<text x="153.6" y="117.4" transform="rotate(-90 153.6 117.4)">3</text>
<text x="156" y="117.4" transform="rotate(-90 156 117.4)">4</text>
<text x="13.4" y="131.1">B</text>
<text x="279.1" y="131.1">B</text>
<text x="53.2" y="161.6">1</text>
<text x="61.1" y="161.6">2</text>
<text x="97.8" y="159.3">1</text>
<text x="97.8" y="161.6">2</text>
<text x="53.2" y="164">3</text>
<text x="53.2" y="166.4">5</text>
<text x="61.1" y="164">4</text>
<text x="61.1" y="166.4">6</text>
<text x="53.2" y="168.7">7</text>
<text x="53.2" y="171">9</text>
<text x="53.2" y="173.4">11</text>
<text x="59.9" y="171">10</text>
<text x="59.9" y="173.4">12</text>
<text x="61.1" y="168.7">8</text>
<text x="13.4" y="175.8">A</text>
<text x="53.2" y="175.8">13</text>
<text x="53.2" y="178.1">15</text>
<text x="59.9" y="175.8">14</text>
<text x="59.9" y="178.1">16</text>
<text x="196.3" y="174.6">Title</text>
<text x="279.1" y="175.8">A</text>
<text x="53.2" y="180.4">17</text>
<text x="53.2" y="182.8">19</text>
<text x="59.9" y="180.4">18</text>
<text x="59.9" y="182.8">20</text>
<text x="196.3" y="181.6">Size</text>
<text x="197.5" y="185.2">A4</text>
<text x="208" y="181.6">Number</text>
<text x="255.1" y="181.6">Revision</text>
<text x="196.3" y="188.6">Date:</text>
<text x="196.3" y="191">File:</text>
<text x="206.9" y="188.6">12-Jul-2012</text>
<text x="206.9" y="191">D:\</text>
<text x="215.6" y="191">\tu20120222\</text>
<text x="241.2" y="191">.ddDrawn By:</text>
<text x="243.3" y="188.6">Sheet</text>
<text x="243.8" y="191">b</text>
<text x="249.9" y="188.6">of</text>
<text x="45.1" y="194.6">1</text>
<text x="112.6" y="194.6">2</text>
<text x="180.1" y="194.6">3</text>
<text x="247.6" y="194.6">4</text>
</g>
<g font-size="2.1" fill="#000080">
<text x="104.1" y="29">R10</text>
<text x="133.8" y="29">V14</text>
<text x="213.7" y="29">V34</text>
<text x="104.1" y="31.3">1.5R</text>
<text x="122.3" y="31.3">T1</text>
<text x="154.9" y="35.8">V13</text>
<text x="202.2" y="31.3">T2</text>
<text x="234.9" y="35.8">V33</text>
<text x="21.2" y="40.7">X1</text>
<text x="30.6" y="40.7">T4</text>
<text x="105.8" y="40.6">C10</text>
<text x="131.4" y="36.1">BYW32V</text>
<text x="143.4" y="40.6">22u/50V</text>
<text x="145.8" y="38.2">C12</text>
<text x="154.9" y="38.2">2CW55</text>
<text x="211.3" y="36.1">BYW32V</text>
<text x="223.4" y="40.6">22u/50V</text>
<text x="225.7" y="38.2">C32</text>
<text x="234.9" y="38.2">2CW55</text>
<text x="105.8" y="42.8">2n2</text>
<text x="105.8" y="47.6">C20</text>
<text x="153.5" y="47.8">R12</text>
<text x="162.2" y="47.6">V15</text>
<text x="174" y="42.8">C11</text>
<text x="174" y="45.2">104</text>
<text x="183.4" y="42.8">C16</text>
<text x="183.4" y="45.2">104</text>
<text x="233.4" y="47.8">R32</text>
<text x="242.1" y="47.6">V35</text>
<text x="253.9" y="42.8">C31</text>
<text x="253.9" y="45.2">104</text>
<text x="263.3" y="42.8">C36</text>
<text x="263.3" y="45.2">104</text>
<text x="105.8" y="49.9">2n2</text>
<text x="145.8" y="52.2">C13</text>
<text x="153.5" y="50.1">1.2K</text>
<text x="162.2" y="49.9">BAW76</text>
<text x="225.7" y="52.2">C33</text>
<text x="233.4" y="50.1">1.2K</text>
<text x="242.1" y="49.9">BAW76</text>
<text x="104.1" y="54.9">R20</text>
<text x="104.1" y="57.1">1.5R</text>
<text x="133.8" y="57.1">V24</text>
<text x="143.4" y="54.6">47u/25V</text>
<text x="213.7" y="57.1">V44</text>
<text x="223.4" y="54.6">47u/25V</text>
<text x="61.1" y="64.3">BSM25GD120DN2E</text>
<text x="68.2" y="61.9">A1</text>
<text x="131.4" y="64.3">BYW32V</text>
<text x="154.9" y="64">V23</text>
<text x="211.3" y="64.3">BYW32V</text>
<text x="234.9" y="64">V43</text>
<text x="104.1" y="68.9">R30</text>
<text x="104.1" y="71.3">1.5R</text>
<text x="143.4" y="68.7">22u/50V</text>
<text x="145.8" y="66.4">C22</text>
<text x="154.9" y="66.4">2CW55</text>
<text x="174" y="71">C21</text>
<text x="183.4" y="71">C26</text>
<text x="223.4" y="68.7">22u/50V</text>
<text x="225.7" y="66.4">C42</text>
<text x="234.9" y="66.4">2CW55</text>
<text x="253.9" y="71">C41</text>
<text x="263.3" y="71">C46</text>
<text x="119.9" y="75.9">TA583138B</text>
<text x="153.5" y="75.9">R22</text>
<text x="162.2" y="75.8">V25</text>
<text x="174" y="73.4">104</text>
<text x="183.4" y="73.4">104</text>
<text x="199.8" y="75.9">TA583138B</text>
<text x="233.4" y="75.9">R42</text>
<text x="242.1" y="75.8">V45</text>
<text x="253.9" y="73.4">104</text>
<text x="263.3" y="73.4">104</text>
<text x="30.6" y="80.7">T5</text>
<text x="105.8" y="80.4">C30</text>
<text x="105.8" y="82.8">2n2</text>
<text x="143.4" y="82.8">47u/25V</text>
<text x="145.8" y="80.4">C23</text>
<text x="153.5" y="78.3">1.2K</text>
<text x="162.2" y="78.1">BAW76</text>
<text x="223.4" y="82.8">47u/25V</text>
<text x="225.7" y="80.4">C43</text>
<text x="233.4" y="78.3">1.2K</text>
<text x="242.1" y="78.1">BAW76</text>
<text x="105.8" y="87.5">C40</text>
<text x="105.8" y="89.8">2n2</text>
<text x="104.1" y="94.7">R40</text>
<text x="202.2" y="92.4">T3</text>
<text x="213.7" y="90.1">V54</text>
<text x="68.2" y="101.8">A2</text>
<text x="104.1" y="97.1">1.5R</text>
<text x="211.3" y="97.1">BYW32V</text>
<text x="223.4" y="101.6">22u/50V</text>
<text x="225.7" y="99.2">C52</text>
<text x="234.9" y="96.9">V53</text>
<text x="234.9" y="99.2">2CW55</text>
<text x="61.1" y="104.1">BSM25GD120DN2E</text>
<text x="253.9" y="103.9">C51</text>
<text x="253.9" y="106.3">104</text>
<text x="263.3" y="103.9">C56</text>
<text x="263.3" y="106.3">104</text>
<text x="104.1" y="108.9">R50</text>
<text x="104.1" y="111.2">1.5R</text>
<text x="159.9" y="111.2">U7</text>
<text x="159.9" y="113.5">LM311P</text>
<text x="176.4" y="113.3">C81</text>
<text x="225.7" y="113.3">C53</text>
<text x="233.4" y="108.9">R52</text>
<text x="233.4" y="111.2">1.2K</text>
<text x="242.1" y="108.6">V55</text>
<text x="242.1" y="110.9">BAW76</text>
<text x="176.4" y="115.7">104</text>
<text x="213.7" y="118.2">V64</text>
<text x="223.4" y="115.7">47u/25V</text>
<text x="105.8" y="120.3">C50</text>
<text x="105.8" y="122.7">2n2</text>
<text x="127.7" y="120.3">R84</text>
<text x="127.7" y="122.4">6.8K</text>
<text x="147.9" y="125.3">C82</text>
<text x="211.3" y="125.3">BYW32V</text>
<text x="234.9" y="125.1">V63</text>
<text x="105.8" y="127.4">C60</text>
<text x="105.8" y="129.7">2n2</text>
<text x="131.7" y="126.9">R85</text>
<text x="131.7" y="130.5">2.2K</text>
<text x="223.4" y="129.7">22u/50V</text>
<text x="225.7" y="127.4">C62</text>
<text x="234.9" y="127.4">2CW55</text>
<text x="104.1" y="134.7">R60</text>
<text x="104.1" y="137">1.5R</text>
<text x="119.9" y="134.5">R86</text>
<text x="119.9" y="136.8">RT</text>
<text x="143.4" y="133.9">R81</text>
<text x="143.4" y="137.8">470K</text>
<text x="147.9" y="132.1">104</text>
<text x="164.6" y="133.9">R82</text>
<text x="164.6" y="137.8">6.8K</text>
<text x="199.8" y="137">TA583138B</text>
<text x="233.4" y="137">R62</text>
<text x="242.1" y="136.8">V65</text>
<text x="253.9" y="132.1">C61</text>
<text x="253.9" y="134.5">104</text>
<text x="263.3" y="132.1">C66</text>
<text x="263.3" y="134.5">104</text>
<text x="68.2" y="141.7">A3</text>
<text x="153.5" y="139.4">R87</text>
<text x="153.5" y="141.7">3.3K</text>
<text x="160.6" y="139.4">R83</text>
<text x="160.6" y="141.7">39K</text>
<text x="223.4" y="143.8">47u/25V</text>
<text x="225.7" y="141.5">C63</text>
<text x="233.4" y="139.4">1.2K</text>
<text x="242.1" y="139.1">BAW76</text>
<text x="61.1" y="144">BSM25GD120DN2E</text>
<text x="96.4" y="155.8">X4</text>
<text x="51.7" y="158.2">X3</text>
<text x="82.3" y="157.6">C80</text>
<text x="82.3" y="159.8">22u/50V</text>
<text x="96.4" y="164.9">FAN</text>
<text x="134" y="162.6">C83</text>
<text x="134" y="164.9">22u/50V</text>
<text x="134" y="172">C84</text>
<text x="134" y="174.3">22u/50V</text>
<text x="263.3" y="184">V1.0</text>
<text x="263.3" y="188.6">2/2</text>
</g>
<g font-size="2.1" fill="#a1006a">
<text x="44.7" y="30.2">P600</text>
<text x="183.8" y="32.5">V1+</text>
<text x="263.8" y="32.5">V3+</text>
<text x="37.2" y="39.5">G1</text>
<text x="20.7" y="44.3">U2</text>
<text x="38.1" y="47.8">U2-1</text>
<text x="112.4" y="46.7">L1</text>
<text x="162.7" y="44.3">E1</text>
<text x="192.3" y="46.7">L1</text>
<text x="242.7" y="44.3">E3</text>
<text x="37.2" y="53.7">G2</text>
<text x="43.9" y="58.3">M600</text>
<text x="112.4" y="58.3">L2</text>
<text x="183.8" y="56">V1-</text>
<text x="192.3" y="58.3">L2</text>
<text x="263.8" y="56">V3-</text>
<text x="183.8" y="60.7">V2+</text>
<text x="263.8" y="60.7">V4+</text>
<text x="44.7" y="70.1">P600</text>
<text x="162.7" y="72.5">E2</text>
<text x="242.7" y="72.5">E4</text>
<text x="37.2" y="79.5">G3</text>
<text x="20.7" y="84.2">V2</text>
<text x="38.1" y="87.7">V2-1</text>
<text x="183.8" y="84.2">V2-</text>
<text x="263.8" y="84.2">V4-</text>
<text x="37.2" y="93.6">G4</text>
<text x="263.8" y="93.6">V5+</text>
<text x="43.9" y="98.3">M600</text>
<text x="146" y="101.8">+15V</text>
<text x="171.9" y="106.5">+15V</text>
<text x="192.3" y="107.7">L1</text>
<text x="242.7" y="105.3">E5</text>
<text x="44.7" y="110">P600</text>
<text x="124.8" y="113.5">+15V</text>
<text x="37.2" y="119.4">G5</text>
<text x="192.3" y="119.4">L2</text>
<text x="263.8" y="117.1">V5-</text>
<text x="20" y="124.1">W2</text>
<text x="135.6" y="121.8">RT</text>
<text x="158" y="121.8">-15V</text>
<text x="172.1" y="120.6">-15V</text>
<text x="263.8" y="121.8">V6+</text>
<text x="37.2" y="133.5">G6</text>
<text x="174.4" y="135.8">+15V</text>
<text x="242.7" y="133.5">E6</text>
<text x="43.9" y="138.2">M600</text>
<text x="263.8" y="145.2">V6-</text>
<text x="129.5" y="155.8">+15V</text>
<text x="41.8" y="161.6">L1</text>
<text x="71" y="161.6">L2</text>
<text x="41.4" y="166.4">G1'</text>
<text x="71" y="166.4">G2'</text>
<text x="41.4" y="168.7">G3'</text>
<text x="41.4" y="171">G5'</text>
<text x="41.6" y="173.4">RT</text>
<text x="71" y="168.7">G4'</text>
<text x="71" y="171">G6'</text>
<text x="71" y="173.4">+15V</text>
<text x="40.2" y="178.1">-15V</text>
<text x="71" y="175.8">VCC</text>
<text x="71" y="178.1">CT1</text>
<text x="40.6" y="180.4">CT2</text>
<text x="71" y="180.4">CT-COM</text>
<text x="129.8" y="181.6">-15V</text>
</g>
</svg>
